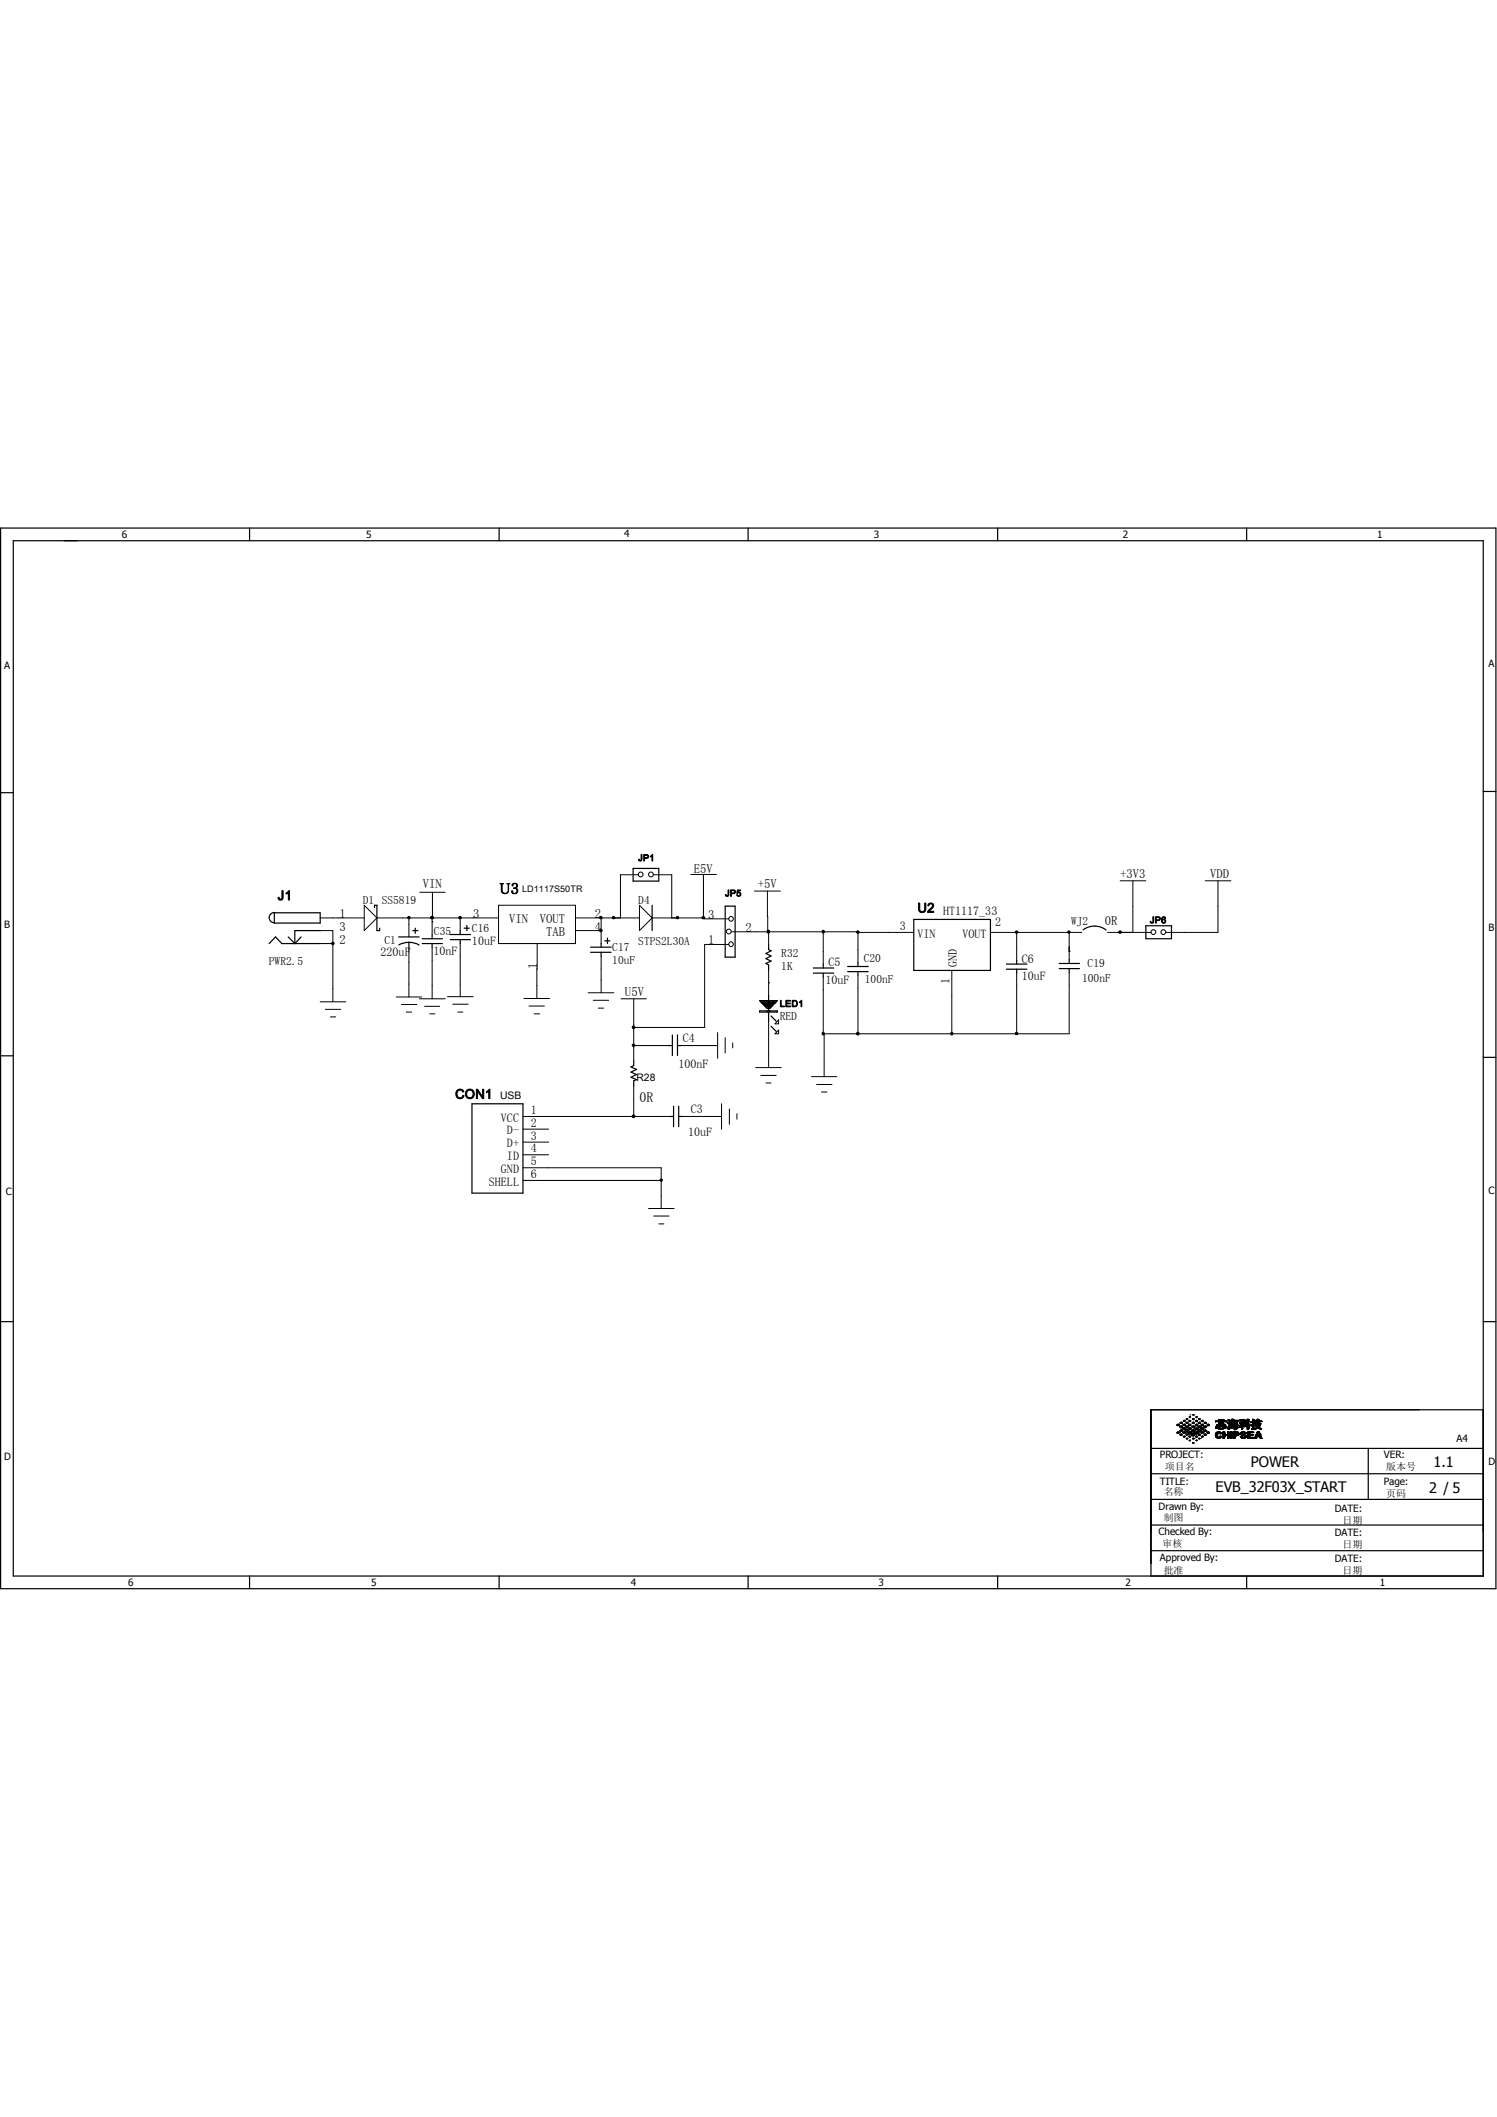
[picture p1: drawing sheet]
<svg xmlns="http://www.w3.org/2000/svg" width="210mm" height="297mm" viewBox="0 0 210 297" stroke-linecap="round" stroke-linejoin="round" font-family="sans-serif">
<g fill="none" stroke="#000" stroke-width=".14">
<path d="M44.9 132.4h1.8M44.9 128.8h6.2M44.9 130.6h1.8v9.9M46.7 132.4h.1M51.1 127l1.8 1.8-1.8 1.8zM52.9 128.8h17M55.6 139.9h3.5M57.4 128.8v2.6M57.4 133.3v6.6M58.9 125.2h3.5M60.6 128.8h.1M60.6 129.3h.1"/>
<path d="M60.6 128.8v2.3M60.6 132.9v7.2M60.7 125.2v3.6M62.8 139.8h3.6M64.6 128.8h.1M64.6 128.8v1.8M64.6 132.4v7.4M69.9 127h10.8v5.4h-10.8zM75.4 132.4l-.1 7.7M80.7 128.8h9M80.7 130.6h3.6M82.5 139.3h3.6"/>
<path d="M84.3 134.2v5.1M84.3 130.6h.1M84.3 128.8h.1M84.3 128.8v3.6M86.1 128.8h.1M89.5 122.7h-2.5v6.1M89.7 127l1.8 1.8-1.8 1.8zM91.5 128.8h7.3v.1h3.4M91.7 122.7h2.5v6.1M95 128.8h.1M96.9 122.7h3.6M98.7 122.7v6.1"/>
<path d="M102.2 132.5h-3.4v11.6h-9.9M102.6 130.7h17.8v4.3M105.8 125h3.7M107.7 125v5.7M107.8 130.7h.1M107.8 137.9h.1M107.8 130.7v1.8M107.8 136.1v3.6M115.5 130.7v4.6M120.4 130.8h7.8M120.4 136.8v8.2M133.5 136.1v8.9"/>
<path d="M138.9 130.8h12.9M142.6 130.8v3.9M142.6 136.5v8.5M150 133.5h.1M150 130.8h.1M150 130.8v3.8M150 136.4v8.6h-34.5v-7.9M155.4 130.8h6.1M157.1 130.8h.1M157.1 123.6h3.6M158.9 123.6v7.2M169.1 123.6h3.6"/>
<path d="M170.9 123.6v7.2h-7.3M44.9 140.5h3.6M45.6 141.6h2.2M46.4 142.7h.7M56.3 140.9h2.2M57 142h.7M58.8 140.1h3.6M59.6 141.2h2.1M60.3 142.2h.7M63.5 140.9h2.2M64.2 142h.7M73.4 156.6h20.6"/>
<path d="M73.4 158.4h3.6M73.5 140.1h3.6M74.2 141.1h2.2M74.9 142.2h.8M83.2 140.3h2.2M83.9 141.4h.8M87.1 140.1h3.6M88.9 140.1v8.7M88.9 146.7h4.9M88.9 152.4v4.2M100.7 146.7h-5.2M100.7 144.9v3.6"/>
<path d="M101.2 156.6h-5.4M101.2 154.9v3.5M101.7 145.6v2.1M102.3 155.6v2.1M102.8 146.3v.7M103.4 156.3v.7M106 149.8h3.6M106.7 150.9h2.2M107.4 151.9h.8M107.8 143.3v6.5M109.2 143.1v.5h-.5zM109.2 144.5v.5h-.5z"/>
<path d="M113.8 151h3.6M114.6 152.1h2.1M115.2 153.2h.8M115.6 145v6M142.5 145h.1M73.4 160.2h3.6M73.4 162h3.6M73.4 163.8h19.4v5.7M73.4 165.6h19.4M91 169.5h3.6M91.7 170.6h2.2M92.4 171.7h.7"/>
<path d="M165.1 199.9h.3M165.1 199.9h.4M165.2 199.8h.1M165.2 200h.2M165.5 199.6h.1M165.5 199.6h.4M165.6 199.7h.2M165.6 199.6h.2M165.7 199.5h.1M165.7 199.7h.1M165.9 199.9h.4M166 199.3h.2"/>
<path d="M166 199.3h.3M166 199.4h.2M166 199.9h.2M166 200h.2M166 199.8h.2M166.1 199.3h.1M166.1 199.8h.1M166.3 199.6h.4M166.4 199.6h.3M166.4 199h.2M166.4 199.1h.2M166.4 199.6h.2"/>
<path d="M166.4 199.7h.2M166.5 199.5h.1M166.5 199.2h.1M166.5 199.7h.1M166.6 199.1h-.2h.2M166.7 199.9h.3M166.7 199.9h.4M166.8 199.3h.2M166.8 198.8h.2M166.8 199.4h.2M166.8 199.9h.2M166.8 200h.2"/>
<path d="M166.8 199.8h.2M166.9 198.9h.1M166.9 199.3h.1M166.9 199.8h.1M166.9 198.5h.1M167.2 199.6h.4M167.3 199.1h.2M167.3 199.7h.2M167.3 198.5h.2M167.3 199h.1M167.3 199.1h.1M167.3 199.5h.1"/>
<path d="M167.3 199.6h.2M167.4 198.5h.1M167.4 199h.1M167.4 199.2h.1M167.4 199.5h.1M167.4 199.7h.1M167.5 198.5h.1M167.6 199.9h.5M167.7 199.3h.3M167.7 199.9h.4M167.7 198.8h.3M167.7 199.4h.3"/>
<path d="M167.7 199.9h.3M167.8 198.8h.1M167.8 200h.2M167.8 198.9h.1M167.8 199.3h.1M167.8 199.4h.1M167.8 199.8h.1M168.1 199.6h.3M168.1 199.1h.3h-.3M168.1 199.7h.3M168.1 199.1h.2M168.2 199h.1"/>
<path d="M168.2 199.5h.1M168.2 199.2h.1M168.2 199.7h.1M168.4 199.3h.4M168.4 199.9h.4M168.4 199.9h.5M168.5 199.3h.3M168.5 199.4h.3M168.5 199.9h.3M168.5 200h.3M168.6 199.3h.1M168.6 199.4h.1"/>
<path d="M168.6 199.8h.1M168.7 199.3h.1M168.9 199.6h.4M168.9 199.6h.3M169 199.6h.2M169 199.7h.2M169 199.5h.1M169 199.7h.1M169.3 199.9h.4M169.4 199.9h.2M169.4 200h.2M169.5 199.8h.1"/>
<path d="M170.5 199.4h.1M170.5 199.4h1.5M170.7 199.9h.1M170.7 199.9h.2M170.8 199.9h.1M170.9 200h.1M170.9 199.9h.1M170.9 199.9h-.2M170.9 200h-.2h.2M170.9 199.1h.2M170.9 199.7h.2M170.9 199.9h.2"/>
<path d="M170.9 200h.2M170.9 199.5h.1M170.9 199.3h.1M170.9 199.2h.1M170.9 199.2h.2M170.9 199.3h.2M170.9 199.5h.2M170.9 199.6h.2M170.9 199.2v.1M170.9 199.5v.2M171.1 199.9h.1M171.1 199.7h.1"/>
<path d="M171.1 199.6h.1M171.1 199.5h.1M171.1 199.3h.1M171.1 199.2h.1M171.1 199.3h-.2M171.1 199.9h-.2M171.1 199.9v.4h-.2M171.2 199.8h.2M171.2 199.8l.2 .1M171.2 199.9h.1M171.2 199.9h.2M171.3 199.9h.1"/>
<path d="M171.3 199.7l-.1 .1h.2M171.4 199.7h.1M171.4 199.6h.1M171.4 199.5h.1M171.4 199.3h.1M171.4 199.2h.1M171.4 199.2h.2M171.4 199.3h.2M171.4 199.5h.2M171.4 199.6h.2M171.4 199.7h.2M171.4 199.9h.1"/>
<path d="M171.4 199.9v.1M171.5 200h-.2h.2M171.6 199.7h.1M171.6 199.5h.1M171.6 199.3h.1M171.6 199.2h.1M171.6 199.5v.2M171.6 199.1h-.2v.2h.2M171.7 200h.1M171.7 200h.2M171.7 199.8h.1M171.7 199.8v.1"/>
<path d="M171.8 199.9h.1M171.8 199.9h-.2h.2M171.8 199.9v.1M172 199.4h.1M172 199.3h.1M172 199.3h-1.5l.1 .2M172 199.4v.1M172.1 199.6h.4M172.2 199.5h.1M172.2 199.7h.4M172.3 199.5h.1M172.3 199.2h.2"/>
<path d="M172.3 199.3h.3M172.3 199.1h.1M172.3 199.3h.3h-.2M172.3 199.7h.2l-.1 .1M172.3 200h.2M172.4 199.9h.1M172.4 199.6h-.2h.3M172.4 199.8h.1M172.5 199.4h.1M172.5 199.9h-.1M172.5 200h.1M172.5 199.7h.1"/>
<path d="M172.5 199.6h1M172.5 199.9h-.2v.2h.2M172.6 199.9h.1M172.6 199.5h.1M172.6 199.5h.9M172.6 199.9h1.1M172.6 199.4h.1M172.7 199.4h1M172.7 199.6h-.1M172.7 200h.1M172.7 199.7h.1M172.7 199.6h.1"/>
<path d="M172.7 199.3h.1M172.7 199.3h1M172.7 199.6l.2 .1M172.7 199.7h.2M172.7 199.8h.2M172.7 200h.1v.1h-.1M172.8 199.2h.1M172.8 199.2h.2M172.8 199.2v.1M172.8 199.4v.1M172.8 199.1h.2M172.8 199.4h-.2"/>
<path d="M172.9 199.8h.1M172.9 199.7h.1M172.9 199.8h-.2v.1M173 199.7h.1M173 199.2h.1M173 199.1h-.2v.1M173 199.1h.1M173 199.7v.1h.2h-.1M173 200h.1M173.1 199.8h.1M173.1 199.6v.1M173.1 199.7h.1"/>
<path d="M173.4 200h.1M173.4 199.7h.1M173.4 199.6h.1M173.4 199.6l.1 .1M173.4 199.8h.1M173.4 200h.1h-.1M173.4 199.7v.2M173.5 199.8h.1M173.5 199.7h.1M173.5 199.6h.1M173.5 199.5h.1M173.5 199.5l-1 .1"/>
<path d="M173.7 199.9h.1M173.7 199.4h.1M173.7 199.3h.1M173.7 199.9h-1.1M173.9 199.5h.1M173.9 199.6h.6M173.9 199.5v.2h.9M173.9 199.3h.1M173.9 199.3h.6M173.9 200h.2M173.9 199.3h.2M173.9 199.9h.4"/>
<path d="M174 199.9h.5M174.1 199.8h.1M174.1 199.8h.4M174.1 200h.1M174.1 199.9h.1M174.1 199.7h.1M174.1 199.7h.2M174.2 200h.1M174.2 199.9h.1M174.2 199.5h.1M174.2 199.4h.1M174.3 199.9h.1"/>
<path d="M174.3 199.7h.1M174.3 199.5h.1M174.3 199.4h.1M174.3 199.3h.1M174.3 199.3h-.1v.2M174.3 199.7v.1h-.2M174.3 199.9v.6h-.1h.1M174.3 199.8h.1M174.4 199.8h.1M174.4 199.9h.1M174.4 199.1h.1M174.5 199.9h.1"/>
<path d="M174.5 199.5l-.6 .1M174.5 199.9h-.5M174.5 200h-.1h.1M174.5 199.7h.1M174.5 199.6h.1M174.5 199.3h.1M174.5 199.2h.1M174.5 199.2h-.6v.1h.4M174.6 199.3h.2h-.2M174.6 199.8h.3M174.7 199.4h.1M174.7 199.3h.1"/>
<path d="M174.7 199.8l.2 .1M174.7 199.9h.1M174.7 199.5h.1M174.7 199.5h.2M174.7 199.9h.2M174.7 200h.6v.1h-.8M174.8 199.6h.1M174.8 199.7h.1M174.8 199.4h-.2h.3M174.8 199.7h-.2l.2 .1M174.9 199.9h.1M174.9 199.8h.1"/>
<path d="M174.9 199.5h.1M174.9 199.4h.1M175 199.9h.1M175 199.8h.1M175 199.7h.1M175 199.6h.1M175 199.5h.1M175 199.4h.1M175 199.3h.1M175 199.2h.1M175 199.1h.1M175 199.9h.3"/>
<path d="M175.1 199.9h.1M175.1 199.7h.1M175.1 199.5h.1M175.1 199.4h.1M175.1 199.3h.1M175.1 199.2h.1M175.1 199.1h.1M175.1 199.1h-.1v.2h.1v.6h-.1M175.1 199.9h-.1M175.3 199.9h.1M175.5 199.9h.1M175.5 199.5h.1"/>
<path d="M175.5 199.4h1.5M175.5 199.5h.5M175.5 199.9h.5M175.5 200h.4v.4h-.3M175.5 199.9v.1h.1M175.5 199.9h.6M175.7 199.9h.4M175.7 199.7h.1M175.7 199.3h.1M175.7 199.1h.2M175.7 199.2h.2M175.7 199.3h.2"/>
<path d="M175.7 199.4h.2M175.7 199.6h.2M175.7 199.7h.2M175.7 199.8h.2M175.7 199.8h1.1M175.8 199.1h-.1v.2M175.9 199.9h.1M175.9 199.8h.1M175.9 199.7h.1M175.9 199.6h.1M175.9 199.4h.1M175.9 199.3h.1"/>
<path d="M175.9 199.2h.1M175.9 199.3l-.2 .1M175.9 199.6h-.2v.3M176 199.7h.1M176 199.5h.1M176 199.4h1M176 199.6h-.5h.1M176 199.5l-.1 .1M176 199.7v.1M176.1 199.9h.1M176.1 199.8h.1M176.1 199.7h.1"/>
<path d="M176.1 199.7h.7M176.1 199.3h-.1v.1M176.1 199.9h.2M176.2 199.9h.1M176.3 199.8l-.2 .1M176.3 200h.1M176.3 199.9h.1M176.3 200h-.1v.1h.2M176.4 199.5h.1M176.4 199.3h.1M176.4 199.2h.1M176.4 199.1h.1"/>
<path d="M176.4 199.6h.1M176.4 199.5v.2M176.5 199.6h.1M176.5 199.5h.1M176.5 199.3h.1M176.5 199.2h.1M176.5 199.1h-.1v.2M176.5 199.3h-.1M176.5 200h.2M176.6 199.9h.2h-.3v.1h.2M176.6 199.9h.2M176.6 199.8v.1"/>
<path d="M176.7 200h.1M176.7 199.9h.1M176.8 199.8h.1M176.8 199.7l-.9 .1M176.8 199.7h.1M176.8 199.7h-.7M176.9 199.3h-.9M177 199.4h.1M165.1 201h.4M165.1 201h.3M165.1 201.1h.3M165.1 200.9h.3"/>
<path d="M165.2 200.8h.1M165.2 200h.1M165.5 201h.1M165.5 200.7h.4M165.5 200.2h.4M165.5 201.3h.1M165.5 201.3h.4M165.5 200.8h.4M165.6 201.3h.2M165.6 200.8h.2M165.6 200.2h.3M165.6 200.1h.2"/>
<path d="M165.6 201.2h.2M165.6 200.3h.2M165.7 201.4h.1M165.7 201.2h.1M165.7 200.6h.1M165.7 200h.1M165.7 200.3h.1M165.9 200.4h.5M165.9 201h.4M165.9 200.5h.4M166 201.6h.2M166 201.5h.3"/>
<path d="M166 201.1h.2M166 201h.3M166 200.9h.2M166 200.5h.2M166 200.3h.2M166 201.5h.2M166 200.6h.2M166.1 201.6h.1M166.1 201.5h.1M166.1 200h.1M166.1 200.8h.1M166.1 200.3h.1"/>
<path d="M166.3 200.2h.5M166.3 201h.1M166.3 201.3h.4M166.3 200.8h.4M166.3 200.7h.4M166.3 200.2h.4M166.4 201.3h.3M166.4 200.8h.3M166.4 201.8h.1M166.4 201.8h.2M166.4 201.3h.2M166.4 201.2h.2"/>
<path d="M166.4 200.6h.2M166.4 200.1h.2M166.4 200.3h.2M166.4 200.2h.2M166.5 201.9h.1M166.5 201.8h.1M166.5 201.2h.1M166.5 200.9h.1M166.5 200.3h.1M166.5 201.4h.1M166.5 200h.1M166.6 201h.5"/>
<path d="M166.6 201h.6M166.6 200.4h.5M166.7 201.3h.1M166.7 200.4h.4M166.7 201.1h.4M166.7 200.9h.4M166.7 200.5h.4M166.8 201.5h.1M166.8 201.5h.2M166.8 200.5h.2M166.8 202.1h.2h-.2M166.8 200.7h-.6h.6"/>
<path d="M166.8 200.3h.2M166.8 201.6h.2M166.8 201.2h.2M166.8 200.8h.2M166.8 200.6h.2M166.9 202.1h.1M166.9 201.6h.1M166.9 201.5h.1M166.9 200h.1M166.9 200.3h.1M167 201.3h.1M167 201.3h.7"/>
<path d="M167.1 201.3h.5M167.1 201.2h.5M167.1 200.7h.5h-.5M167.1 200.2h.5M167.2 201h.1M167.2 200.8h.4M167.2 200.7h.4M167.2 200.2h.4M167.2 201.4h.4M167.2 201.2h.4M167.3 201.8h.2M167.3 200.2h.2"/>
<path d="M167.3 200.1h.2M167.3 202.5h.1M167.3 202.4h.2M167.3 202.4h.1M167.3 201.9h.1M167.3 201.8h.1M167.3 201.5h.1M167.3 201.4h.2M167.3 201.1h.1M167.3 200.9h.1M167.3 200.6h.2M167.3 200.1h.1"/>
<path d="M167.3 200.3h.2M167.4 202.5h.1M167.4 202.4h.1M167.4 201.9h.1M167.4 201.8h.1M167.4 201.5h.1M167.4 201.1h.1M167.4 200.9h.1M167.4 200.6h.1M167.4 200h.1M167.4 200.3h.1M167.5 201.8h.1"/>
<path d="M167.6 200.2h.1M167.6 201h.5M167.6 201.1h.5M167.6 200.9h.5M167.6 200.5h.5M167.6 200.4h.5M167.7 201.5h.3M167.7 200.5h.3M167.7 200.3h.3M167.8 202.1h.2h-.2M167.8 201.6h.2M167.8 201.5h.1"/>
<path d="M167.8 201.2h.1M167.8 200.8h.1M167.8 200.6h.1M167.8 202.1h.1M167.8 201.6h.1M167.8 200h.1M167.8 200.3h.1M168 200.2h.4M168.1 201.3h.1M168.1 201.3h.3M168.1 200.8h.3M168.1 200.7h.3"/>
<path d="M168.1 200.2h.3M168.1 201.8h.3M168.1 200.1h.3M168.1 201.2h.2M168.1 200.6h.2M168.1 200.3h.2M168.2 201.9h.1M168.2 201.8h.1M168.2 201.2h.1M168.2 200.9h.1M168.2 200.1h.1M168.2 201.4h.1"/>
<path d="M168.2 200h.1M168.2 200.3h.1M168.4 201.8h.1M168.4 200.4h.5M168.4 200.2h.1M168.4 201h.4M168.4 200.5h.4M168.5 201.5h.1M168.5 201.6h.3M168.5 201.5h.3M168.5 201.1h.3M168.5 200.9h.3"/>
<path d="M168.5 200.7h-.5h.5M168.5 200.6h.2M168.5 200.5h.3M168.5 200.3h.3M168.6 201.6h.1M168.6 201.5h.1M168.6 200h.1M168.7 201.5h.1M168.7 200.8h.1M168.7 200.6h.1M168.7 200.3h.1M168.8 201h.1"/>
<path d="M168.8 200.7h.5M168.8 200.2h.5M168.9 201.3h.4M168.9 200.7h.4M168.9 200.2h.4M168.9 201.3h.3M168.9 200.8h.3M168.9 200.7h.3M169 201.3h.2M169 201.2h.2M169 200.8h.2M169 200.1h.2"/>
<path d="M169 200.3h.2M169 200.2h.2M169 201.4h.1M169 201.2h.1M169 200.6h.1M169 200h.1M169 200.3h.1M169.3 201h.1M169.3 201h.4M169.4 200.9h.2M169.4 201.1h.2M169.5 200.8h.1"/>
<path d="M169.5 200h.1M170.5 201.3h.1M170.5 201.3h.2M170.5 200.3h.1M170.5 201.2h.1M170.5 201.5h.1M170.5 201.5h.3M170.5 201.5h.2M170.5 201.2v.2h.2v.1M170.5 201.4h.2M170.5 201.2h.2M170.5 200.4h.2"/>
<path d="M170.5 200.3h.2M170.6 201.1h.1M170.6 201.5l.3 .1M170.6 201.1h.2M170.6 200.3h.1M170.6 200.2h.1M170.6 200.1h.1M170.6 201.6h.1M170.6 201.7h.7M170.6 201h.7M170.6 200.1h.2l-.2 .1M170.6 200.2h.2"/>
<path d="M170.7 200.4h.1M170.7 201.3h.1M170.7 201.4h.1M170.7 201.7h.5M170.7 200.9h.5M170.7 200.3h.1M170.7 201.2h.1M170.7 201.8h.5M170.8 200.2h.1M170.8 201.1h.1M170.8 201.5h.1M170.8 200.2h-.2v.1"/>
<path d="M170.8 201.8h.3M170.8 200l-.2 .1M170.9 200.8h.2M170.9 200.3h.1M170.9 200.2h.1M170.9 200.1h.1M170.9 200.3v.1h.8M170.9 200.3h.2M170.9 200.1h.2M170.9 200.2h.2M170.9 200.5h.7M170.9 200.4h.8"/>
<path d="M171 201h.3M171.1 201.6h.2h-.7M171.1 200.5h.4M171.1 200.2h.1M171.1 200.3h.1M171.1 201.1h.3M171.2 201.1v.1h.1M171.3 201.5h-.1h.2h-.3M171.3 201h.1M171.3 201.1h.1M171.3 201.5h.1M171.3 201h-.7h.3"/>
<path d="M171.3 200.1h.2M171.3 200v.2h.1M171.4 200.4h.1M171.5 200.1h.1M171.5 200.3h.1M171.5 200.3h.2M171.6 200.2h.1M171.6 200.9h.1M171.6 201h.1M171.6 201.1h.1M171.6 201.2h.1M171.6 201.3h.1"/>
<path d="M171.6 201.5h.1M171.6 201.7h.1M171.6 201.8h.1M171.6 201.6h.1M171.6 201.4h.1M171.6 201.4h.8M171.6 201.3h.8M171.6 200.2v.1h.1M171.7 200.4h.1M171.7 200.1h.2M171.7 200v.1l.3 .1M171.7 200.2h.1"/>
<path d="M171.7 200.3h.1M171.7 200.9h.1M171.7 201h.1M171.7 201.1h.1M171.7 201.2h.1M171.7 201.4h.1M171.7 201.5h.1M171.7 201.6h.1M171.7 201h-.1v.6h.1v.2h-.1M171.7 200.9v.1h-.1M171.7 200.8h-.1v.1M171.7 200.2h.3h-.2"/>
<path d="M171.7 200.2h.3M171.8 200.2h.1M171.8 200.3h.1M171.8 200.3h.2M171.8 200.3h.3M171.9 200h.1M171.9 200.1h.1M172 200.2h.1M172.1 200.3h.1M172.2 201.4h.2M172.2 201.2h.2M172.2 200.9h.1"/>
<path d="M172.2 201h.1M172.2 201.1h.1M172.2 201.2h.1M172.2 201.5h.1M172.2 201.7h.1M172.2 201.8h.1M172.2 201.8h.2M172.2 201.7h.2M172.2 201.6h.2M172.2 201.5h.2M172.2 201.1h.2M172.2 201h.2"/>
<path d="M172.2 200.9h.2M172.2 201.4h.1M172.3 200.2h.1M172.3 200.3h.1M172.3 200.5h.1M172.3 200.3h.2M172.3 200.2h.2h-.2M172.3 200.2h.2M172.4 200.4h.1M172.4 200.5h.1M172.4 200.9h.1M172.4 201.3h.1"/>
<path d="M172.4 201.4h.1M172.4 201h.1M172.4 201.1h.1M172.4 201.2h.1M172.4 201.5h.1M172.4 201.6h.1M172.4 201.5h-.2v.1h.2v.2h-.2M172.4 201h-.2v.2M172.4 200.9v.1h-.2M172.4 200.8h-.2v.1M172.4 200.3h.1M172.4 200.4h-.2h.2"/>
<path d="M172.5 200.3h.1M172.5 200.3h-.2v.1M172.5 200.1h.1M172.5 200.2h.1M172.5 200.1l-.2 .1M172.6 200.9h.1M172.6 201h.1M172.6 201.1h.1M172.6 201.2h.1M172.6 201.3h.1M172.6 201.5h.1M172.6 201.7h.1"/>
<path d="M172.6 201.8h.1M172.6 201.8h.2M172.6 201.7h.2M172.6 201.6h.2M172.6 201.5h.2M172.6 201.4h.2M172.6 201.3h.2M172.6 201.2h.2M172.6 201.1h.2M172.6 201h.2M172.6 200.9h.2M172.7 200.3h.1"/>
<path d="M172.7 200.3h.9M172.7 200.2h.9M172.7 200.2h.1M172.7 200.1h.1M172.7 200.1l.1 .1M172.8 200.9h.1M172.8 201h.1M172.8 201.1h.1M172.8 201.2h.1M172.8 201.3h.1M172.8 201.4h.1M172.8 201.5h.1"/>
<path d="M172.8 201.6h.1M172.8 201h-.2v.6h.2v.2h-.2M172.8 200.9v.1h-.2M172.8 200.8h-.2v.1M172.8 200.2h.1M172.8 200.2h-.1v.1h.9M173 200.1h.1M173 200h.1v.2M173 200.2h.1M173 200.9h.1M173 201h.1M173 201.1h.1"/>
<path d="M173 201.2h.1M173 201.3h.1M173 201.5h.1M173 201.7h.1M173 201.8h.1M173 201.8h.2M173 201.7h.2M173 201.6h.2M173 201.5h.2M173 201.4h.6M173 201.4h.7M173 201.3h.7"/>
<path d="M173 201.3h.2M173 201.2h.2M173 201.1h.2M173 201h.7M173 200.9h.7M173.1 200.4h.4M173.1 200.2h.1M173.1 200.5h.1M173.1 200.6h.1M173.1 200.6h.3M173.1 200.5h.3M173.1 200.4l.4 .1"/>
<path d="M173.2 201h.1M173.2 201.1h.1M173.2 201.2h.1M173.2 201.3h.1M173.2 201.5h.1M173.2 201.6h.1M173.2 201h-.2v.6h.2v.2h-.2M173.3 200.2h.2M173.4 200.2h.1M173.4 200.1h.1M173.4 200.1l.1 .1M173.5 200.2h.1"/>
<path d="M173.5 200.1h.1M173.5 200.4h.1M173.5 201.3h.3M173.5 201l.3 .1M173.5 200.3v.1M173.5 201.1h.3M173.5 200.8h-.5v.1M173.6 201.2h.1M173.6 201.2h.2M173.6 201.1v.1M173.6 200.2h.1M173.6 200.3h.1"/>
<path d="M173.7 201.3h.1M173.8 201.1h.1M173.8 201.2h.1M173.8 201.3h.1M173.8 200.2h.2M173.9 200.1h.2M173.9 200.2h.1M174 200.2h.1M174 201.5h.1M174 201.5h.2M174 201.1h.1M174 201.2h.1"/>
<path d="M174 201.6h.8M174 201.5l.3 .1M174 201.2h.3M174 201.1h.2M174 200.1h-.2M174.1 201.2h.1M174.1 201.3h.1M174.1 201.6l.7 .1M174.1 201.3h.5M174.1 201.2h.4M174.1 201.7h.6M174.1 201.3h.6"/>
<path d="M174.1 200.9h.6M174.2 200.4h.1M174.2 200.3h.1M174.2 200.2h.1M174.2 200.1h.1M174.2 201.8h.5M174.2 201.3h.6M174.2 201.1h.1M174.2 201.5h.1M174.2 201.8h.4M174.3 200.4h.1M174.3 200.3h.1"/>
<path d="M174.3 200.2h.1M174.3 201l-.3 .1M174.3 200.8h.2M174.4 201.4h.4M174.5 200.2h.1M174.5 200.1h.1M174.5 200h.1M174.5 201.4h.3M174.5 201h.3M174.5 200h.8M174.5 200.2h.6M174.5 200.2h.3"/>
<path d="M174.5 201.1h.1M174.5 201.5h.3M174.5 201.5h.3h-.2M174.5 201.1v.1h.3M174.5 201.1h.3M174.6 201.5h.1M174.7 201h-.6h.7M174.8 201h.1M174.8 201.1h.1M174.8 201.4h.1M174.8 201.5h.1M174.8 201.6h.1"/>
<path d="M174.8 201.5l-.3 .1M175 200.2h.1M175 200.3h.1M175 200.5h.1M175 200.4h.1M175 200.9h.1M175 201.1h.1M175 201.2h.1M175 201.3h.1M175 201.5h.1M175 200.9v.9h.8M175 201.8h.8"/>
<path d="M175 201.7h.8M175 201.6h.8M175 201.6h.2M175 201.5h.2M175 201.4h.2M175 201.4h.7M175 201.3h.7M175 201.2h.2M175 201.1h.2M175 201h.2M175 201h.8M175 200.9h.8"/>
<path d="M175 200.8h.8v.1M175.1 200.2h.1M175.1 200.3h.1M175.1 200.4h.1M175.1 200.2h-.1v.3h.1v.1h-.1M175.2 201h.1M175.2 201.1h.1M175.2 201.2h.1M175.2 201.4h.1M175.2 201.5h.1M175.2 201.6h.1M175.3 201.4h.1"/>
<path d="M175.5 200l.1 .1M175.6 200.4h.1M175.6 200.4h.3M175.6 200.5h.1M175.6 200.6h.1M175.6 200.5h.2M175.6 200.5h.3M175.7 201.4h.1M175.7 200.3h.1M175.7 200.2h.1M175.7 200.1h.1M175.7 200h.1"/>
<path d="M175.7 201.3h.1M175.7 200h.2M175.7 200.3h.2M175.7 200.1h.2M175.7 200.2h.2M175.8 200.9h.1M175.8 201h.1M175.8 201.7h.1M175.8 201.8h.1M175.9 200.3h.1M175.9 200.2h.1M175.9 200.4h.1"/>
<path d="M176 200.5h.2M176 201.7h.1M176 201.7h.3M176 200.6h.1M176 200.5h.1M176.1 201.6h.2M176.1 201.5h.1M176.1 201.5h.8M176.1 200.3h.7M176.2 201.3h.1M176.2 201.8h.1M176.2 201.8h-.2h.2"/>
<path d="M176.2 201.3h.2M176.2 200h.2M176.2 200.1h.2M176.2 201.3v.1M176.3 200.2h.1M176.3 201.1h.1M176.3 201.2h.1M176.3 201.6h.1M176.3 201.1h.4M176.3 200.3h.3M176.3 200.2h.3M176.3 200.1v.1"/>
<path d="M176.3 201h.1M176.3 201h.4M176.4 200.1h.1M176.4 200h.1M176.4 200.9h.1M176.4 201.4h.1M176.4 201.4h-.3l.8 .1h-.8M176.4 200.9h.3v.1h-.4M176.4 201.3h.1M176.4 200.8h.2v.1M176.4 200.4h-.5h.4M176.4 200.2h.1"/>
<path d="M176.4 201.2h.1M176.4 201.2h-.2l.2 .1M176.4 200.1l.3 .1h-.4M176.5 200.1h.1M176.5 201.2h.1M176.5 201.3h.3M176.5 201.2h.3h-.3M176.5 200.4h.5M176.5 200.1h.2M176.6 201.3h.2v.1M176.6 201.3h.2M176.6 200.2h.1"/>
<path d="M176.6 200.9h.1M176.6 201.3h.1M176.6 201.4h.1M176.6 201.4h.2M176.6 200.4h.4l-.3 .1M176.7 201.1h.1M176.7 201.2h.1M176.7 201.7h.1M176.7 201.6h.3v.1h-.2M176.7 201.7h.3M176.7 201.6h.3M176.8 201.3h.1"/>
<path d="M176.8 201.7h.1M176.9 201.6l-.8-.1 .2 .2h-.3M176.9 200.5h-.1M177 201.8h.1M177 201.8h-.2h.2"/>
<circle cx="89.9" cy="122.7" r=".34"/>
<circle cx="91.3" cy="122.7" r=".34"/>
<circle cx="102.2" cy="130.7" r=".34"/>
<circle cx="102.5" cy="132.5" r=".33"/>
<circle cx="102.5" cy="128.9" r=".33"/>
<circle cx="161.8" cy="130.8" r=".34"/>
<circle cx="163.2" cy="130.8" r=".34"/>
</g>
<g fill="none" stroke="#000" stroke-width=".17">
<path d="M.1 74.1h209.7v148.8h-209.7zM1.9 75.9h206.2v145.2h-206.2zM35 74.1v1.8M70 74.1v1.8M104.9 74.1v1.8M140 74.1v1.8M174.9 74.1v1.8M.1 111.2h1.8M208.1 111h1.7M37.8 132.4l.9-1 .8 1h5.4M38.5 128.1a.7 .7 0 0 0-.8 .7 .7 .7 0 0 0 .8 .7M38.5 128.1h6.4v1.4h-6.4z"/>
<path d="M40.4 131.4l1 1M42.2 131.4l-.8 1M44.9 130.6h-3.5v1.8M52.5 127.3v-.3h.4v3.6h.4v-.4M55.9 131.4h2.9M57.4 132.2l-.8 .1-.7 .3M57.9 130.6h.7M58.3 130.2v.7M58.8 132.6l-.7-.3-.7-.1v1.1M59.2 131.7h2.9M59.2 132.4h2.9M60.6 131.1v.6"/>
<path d="M60.6 132.4v.5M63.2 131.1h2.8M63.2 131.8h2.8M64.6 130.6v.5M64.6 131.8v.6M65.1 130.2h.7M65.5 129.8v.8M82.8 132.9h2.9M82.8 133.6h2.9M84.3 132.4v.5M84.3 133.6v.6M84.8 132h.8"/>
<path d="M85.2 131.6v.8M88.8 121.8h3.6v1.8h-3.6zM91.5 127v3.6M101.7 127.1h1.4v7.2h-1.4zM107.8 132.5v.7l.4 .2-.8 .4 .8 .3-.8 .4 .8 .3-.8 .4 .4 .2v.7M107.8 139.7v3.6M114.1 135.8h2.9M114.1 136.5h2.9M115.5 135.3v.5M115.5 136.5v.6M118.9 135.6h2.9M118.9 136.3h2.9"/>
<path d="M120.4 135v.6M120.4 136.3v.5M128.2 129h10.7v7.1h-10.7zM141.2 135.3h2.9M141.2 136h2.9M142.6 134.7v.6M142.6 136v.5M148.6 135.2h2.8M148.6 135.9h2.8M150 134.6v.6M150 135.9v.5M151.9 130.5a2.65 2.65 0 0 1 3.3 0"/>
<path d="M160.7 129.9h3.6v1.8h-3.6zM.1 148.1h1.8M66.2 154.9h7.2v12.5h-7.2zM88.9 148.8v.7l-.4 .2 .8 .3-.8 .4 .8 .3-.8 .4 .8 .4-.4 .1v.8M93.8 146.7h.5M94 156.6h.5M94.3 145.2v2.9M94.5 155.2v2.9M95 145.2v2.9M95 146.7h.5M95.2 155.2v2.9M95.2 156.6h.6"/>
<path d="M106.6 141.8h2.5v.2h-2.5zM106.7 140.6h2.2M106.9 140.4v.4h1.8v-.4M107.1 140.4v.5h1.4v-.5M107.2 140.4v.7h1.1v-.7M107.4 140.4v.9h.8v-.9M107.6 140.4v1.1M107.6 141.8v.2M107.6 141.5l-1-1.1h2.5l-1.1 1.1M107.6 141.5h.4M108 140.4v1.1M108 141.8v.2"/>
<path d="M108.2 142.5l.7 .8M108.2 144l.7 .7M208.1 148.3h1.7M.1 185.4h1.8M208.1 185.4h1.7M208.1 197.8h-46.6v23.3M161.5 214h46.6M161.5 217.6h46.6M161.5 210.4h46.6M161.5 206.8h46.6M161.5 203.2h46.6M191.9 203.2v7.2"/>
<path d="M35 221.1v1.8M70 221.1v1.8M104.9 221.1v1.8M140 221.1v1.8M174.9 221.1v1.8"/>
</g>
<g fill="#000" stroke="#000" stroke-width=".14">
<circle cx="46.7" cy="132.3" r=".18"/>
<circle cx="57.4" cy="128.7" r=".17"/>
<circle cx="60.6" cy="128.7" r=".18"/>
<circle cx="64.5" cy="128.7" r=".18"/>
<circle cx="84.3" cy="130.5" r=".18"/>
<circle cx="84.3" cy="128.7" r=".17"/>
<circle cx="86.1" cy="128.7" r=".17"/>
<circle cx="95" cy="128.7" r=".17"/>
<circle cx="98.7" cy="128.7" r=".18"/>
<circle cx="107.8" cy="130.7" r=".18"/>
<circle cx="115.5" cy="130.7" r=".18"/>
<circle cx="120.3" cy="130.8" r=".18"/>
<circle cx="142.6" cy="130.8" r=".18"/>
<circle cx="149.9" cy="130.8" r=".17"/>
<circle cx="157.1" cy="130.8" r=".18"/>
<circle cx="88.9" cy="144.1" r=".19"/>
<circle cx="88.9" cy="156.6" r=".19"/>
<circle cx="88.9" cy="146.7" r=".18"/>
<circle cx="115.5" cy="145" r=".18"/>
<circle cx="120.3" cy="145" r=".19"/>
<circle cx="133.5" cy="145" r=".18"/>
<circle cx="142.6" cy="145" r=".18"/>
<circle cx="92.8" cy="165.6" r=".17"/>
</g>
<g font-size="2">
<text x="170.5" y="209.3">EVB_32F03X_START</text>
<text x="175.5" y="205.7">POWER</text>
<text x="200.5" y="209.5">2 / 5</text>
<text x="201.1" y="205.7">1.1</text>
</g>
<g font-size="1.9">
<text x="70.1" y="125.3">U3</text>
<text x="89.7" y="154.6">0R</text>
</g>
<g font-size="1.8">
<text x="59.3" y="124.6">VIN</text>
<text x="97.3" y="122.5">E5V</text>
<text x="106.3" y="124.6">+5V</text>
<text x="157.1" y="123.2">+3V3</text>
<text x="169.8" y="123.2">VDD</text>
<text x="38.9" y="126.3">J1</text>
<text x="47.6" y="128.8">1</text>
<text x="47.6" y="130.6">3</text>
<text x="66.4" y="128.8">3</text>
<text x="71.4" y="129.5">VIN</text>
<text x="75.7" y="129.5">VOUT</text>
<text x="76.6" y="131.3">TAB</text>
<text x="83.4" y="128.8">2</text>
<text x="83.4" y="130.6">4</text>
<text x="99.4" y="128.9">3</text>
<text x="104.6" y="130.7">2</text>
<text x="128.7" y="128">U2</text>
<text x="155" y="129.8">0R</text>
<text x="47.6" y="132.4">2</text>
<text x="75.4" y="135.9" transform="rotate(-90 75.4 135.9)">1</text>
<text x="99.4" y="132.5">1</text>
<text x="87.7" y="139.7">U5V</text>
<text x="63.8" y="154.1">CON1</text>
</g>
<g font-size="1.7">
<text x="126.2" y="130.4">3</text>
<text x="128.7" y="131.5">VIN</text>
<text x="132.3" y="128.3">HT1117_33</text>
<text x="135" y="131.5">VOUT</text>
<text x="139.6" y="129.9">2</text>
<text x="53.4" y="134.1">220uF</text>
<text x="60.8" y="134">10nF</text>
<text x="66.2" y="132.6">10uF</text>
<text x="116.2" y="135.6">C5</text>
<text x="134.2" y="135.6" transform="rotate(-90 134.2 135.6)">GND</text>
<text x="143.3" y="135">C6</text>
<text x="143.3" y="137.5">10uF</text>
<text x="115.8" y="138">10uF</text>
<text x="133.2" y="138.1" transform="rotate(-90 133.2 138.1)">1</text>
<text x="95.2" y="149.8">100nF</text>
<text x="95.8" y="146.2">C4</text>
<text x="70.3" y="157.4">VCC</text>
<text x="71.1" y="159.1">D-</text>
<text x="71.1" y="161">D+</text>
<text x="74.5" y="156.3">1</text>
<text x="74.5" y="158.1">2</text>
<text x="74.5" y="159.9">3</text>
<text x="74.5" y="161.7">4</text>
<text x="96.5" y="159.4">10uF</text>
<text x="96.9" y="156.2">C3</text>
<text x="68.6" y="166.3">SHELL</text>
<text x="70.3" y="164.5">GND</text>
<text x="71.1" y="162.7">ID</text>
<text x="74.5" y="163.4">5</text>
<text x="74.5" y="165.2">6</text>
</g>
<g font-size="1.6">
<text x="50.9" y="126.8">D1 SS5819</text>
<text x="60.9" y="131.2">C35</text>
<text x="66.2" y="130.8">C16</text>
<text x="89.5" y="126.8">D4</text>
<text x="150.2" y="129.8">WJ2</text>
<text x="37.7" y="135.4">PWR2.5</text>
<text x="53.9" y="132.5">C1</text>
<text x="85.9" y="133.4">C17</text>
<text x="85.9" y="135.3">10uF</text>
<text x="89.5" y="132.5">STPS2L30A</text>
<text x="109.6" y="134.3">R32</text>
<text x="109.6" y="136.1">1K</text>
<text x="121.2" y="135">C20</text>
<text x="121.3" y="137.9">100nF</text>
<text x="151.8" y="137.8">100nF</text>
<text x="152.6" y="135.7">C19</text>
<text x="109.4" y="143.1">RED</text>
</g>
<g font-size="1.5">
<text x="70.1" y="154.1">USB</text>
<text x="89.3" y="151.6">R28</text>
</g>
<g font-size="1.4">
<text x="17.1" y="75.5">6</text>
<text x="51.4" y="75.5">5</text>
<text x="87.6" y="75.3">4</text>
<text x="122.6" y="75.5">3</text>
<text x="157.5" y="75.5">2</text>
<text x="193.2" y="75.5">1</text>
<text x=".6" y="93.8">A</text>
<text x="208.8" y="93.6">A</text>
<text x=".6" y="130.2">B</text>
<text x="208.8" y="130.5">B</text>
<text x=".8" y="167.7">C</text>
<text x="208.8" y="167.5">C</text>
<text x="204.3" y="202.3">A4</text>
<text x=".6" y="204.8">D</text>
<text x="162.7" y="208.4">TITLE:</text>
<text x="162.7" y="204.6">PROJECT:</text>
<text x="163.2" y="209.8">名称</text>
<text x="163.4" y="206.2">项目名</text>
<text x="194.1" y="204.6">VER:</text>
<text x="194.1" y="208.4">Page:</text>
<text x="194.4" y="210">页码</text>
<text x="194.4" y="206.2">版本号</text>
<text x="208.8" y="205.5">D</text>
<text x="162.5" y="215.4">Checked By:</text>
<text x="162.5" y="211.8">Drawn By:</text>
<text x="163.2" y="213.4">制图</text>
<text x="187.3" y="215.6">DATE:</text>
<text x="187.3" y="212.1">DATE:</text>
<text x="188.3" y="213.7">日期</text>
<text x="162.7" y="218.9">Approved By:</text>
<text x="163.1" y="217">审核</text>
<text x="163.2" y="220.8">批准</text>
<text x="187.3" y="219.1">DATE:</text>
<text x="188.3" y="220.8">日期</text>
<text x="188.3" y="217.2">日期</text>
<text x="18" y="222.5">6</text>
<text x="52.1" y="222.5">5</text>
<text x="88.5" y="222.5">4</text>
<text x="123.2" y="222.5">3</text>
<text x="157.9" y="222.5">2</text>
<text x="193.6" y="222.5">1</text>
</g>
<g font-size="1.3">
<text x="73.2" y="125.2">LD1117S50TR</text>
<text x="89.5" y="120.8">JP1</text>
<text x="101.7" y="125.7">JP5</text>
<text x="161.3" y="129.5">JP6</text>
<text x="109.4" y="141.2">LED1</text>
</g>
</svg>
